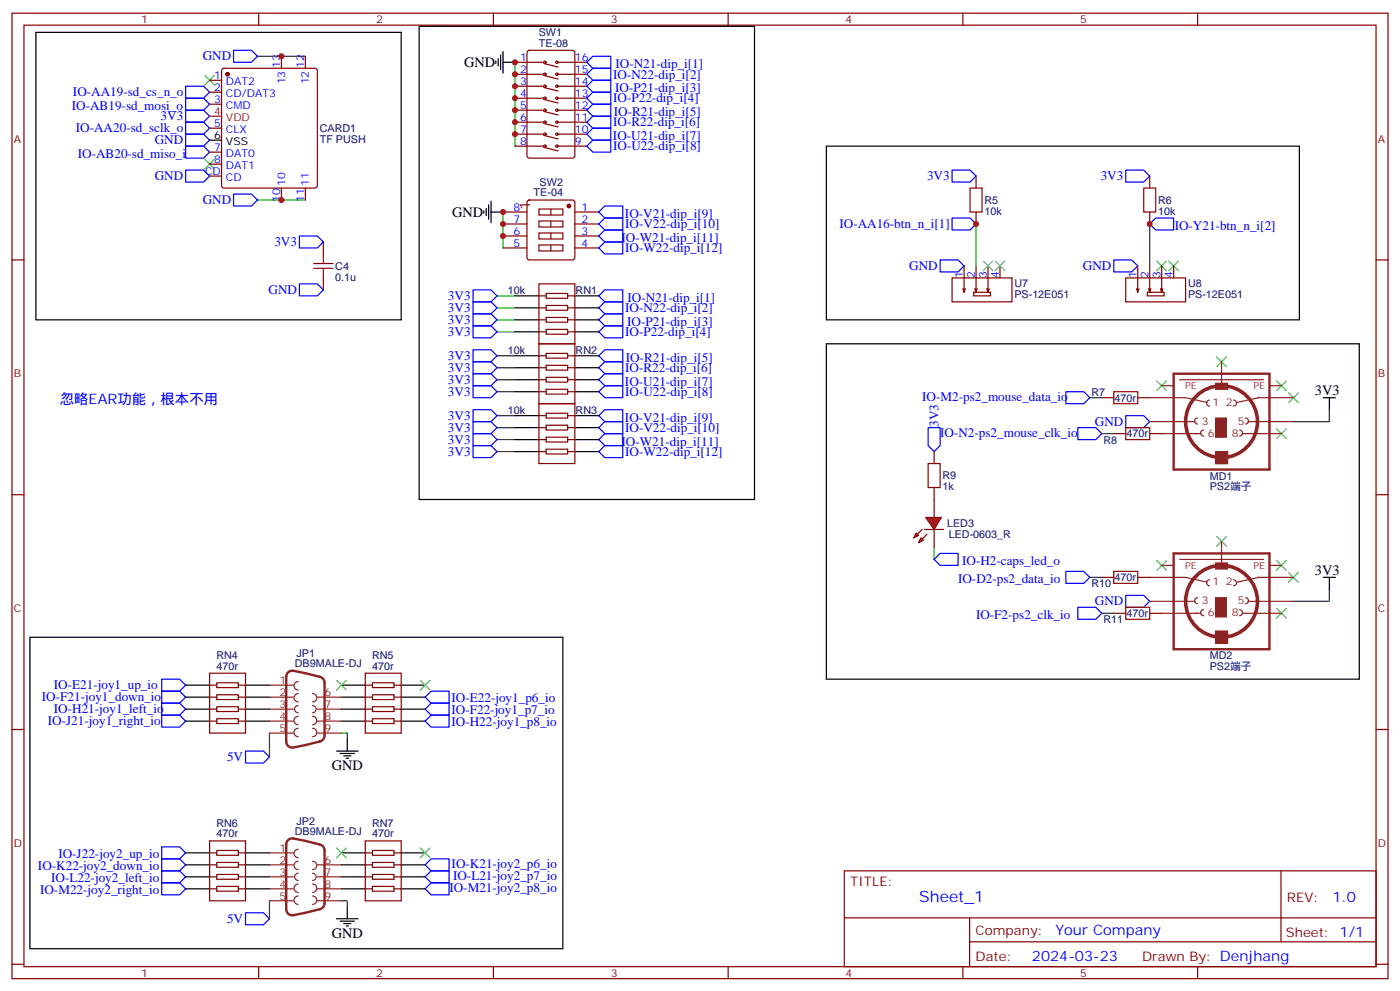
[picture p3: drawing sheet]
<svg xmlns="http://www.w3.org/2000/svg" width="412mm" height="292mm" viewBox="0 0 412 292" stroke-linecap="round" stroke-linejoin="round" font-family="sans-serif">
<g fill="none" stroke="#870000" stroke-width=".35">
<path d="M3.5 3.9h405.4v284.3h-405.4zM7.1 7.4h398.2v277.3h-398.2zM76.2 3.9v3.5M145.3 3.9v3.5M151.7 18.3h8.5M155.5 15l.4-.2h12.7l.7 .4v30.7l-.4 .6-13 .1-.6-.5-.1-30.6zM160.2 18.7l4.2 1.1M164.4 18.3h8.5M214.5 3.9v3.5M283.6 3.9v3.5M352.8 3.9v3.5M151.7 21.9h8.5"/>
<path d="M151.7 25.4h8.5M151.7 28.9h8.5M151.7 32.5h8.5M151.7 36h8.5M151.7 39.5h8.5M160.2 39.9l4.2 1M160.2 36.3l4.2 1.1M160.2 32.8l4.2 1.1M160.2 29.3l4.2 1M160.2 25.8l4.2 1M160.2 22.2l4.2 1.1M164.4 21.9h8.5"/>
<path d="M164.4 25.4h8.5M164.4 28.9h8.5M164.4 32.5h8.5M164.4 36h8.5M164.4 39.5h8.5M151.7 43h8.5M155.5 59.1l.4-.2h12.7l.5 .2 .2 .5v16.2l-.2 .5-.5 .3h-12.7l-.5-.3-.2-.5v-16.2zM160.2 43.4l4.2 1.1M164.4 43h8.5M287.5 51.9v3.5M338.7 51.9v3.5M3.5 76.6h3.6"/>
<path d="M148.2 62.4h7M148.2 66h7M148.2 69.5h7M148.2 73h7M158.7 61.6h7.1v1.7h-7.1zM158.7 72.1h7.1v1.8h-7.1zM158.7 68.6h7.1v1.8h-7.1zM158.7 65.1h7.1v1.8h-7.1zM162.3 61.6v1.7M162.3 65.1v1.8M162.3 68.6v1.8M162.3 72.1v1.8"/>
<path d="M169.3 62.4h7.1M169.3 66h7.1M169.3 69.5h7.1M169.3 73h7.1M284 78.3v7.8l-.4-1.1M287.5 78.3v7.8l-.3-1.1M287.5 62.4v3.6M291 78.3v7.8l-.3-1.1M294.6 78.3v3.5M335.1 78.3v7.8l-.3-1.1M338.7 78.3v7.8l-.4-1.1M338.7 62.4v3.6"/>
<path d="M342.2 78.3v7.8l-.4-1.1M345.7 78.3v3.5M405.3 76.6h3.6M280.5 81.8h17.6v7.1h-17.6zM284.3 85l-.3 1.1M286.8 86.1h4.9v1h-4.9zM287.9 85l-.4 1.1M291.4 85l-.4 1.1M331.6 81.8h17.6v7.1h-17.6zM335.5 85l-.4 1.1M338 86.1h4.9v1h-4.9zM339 85l-.3 1.1"/>
<path d="M342.5 85l-.3 1.1M275.2 133v3.5M3.5 145.7h3.6M275.2 143.6v3.5M405.3 145.7h3.6M3.5 214.8h3.6M405.3 214.8h3.6M248.7 256.5h156.6v28.2h-156.6zM377.3 256.5v20.9M248.7 270.3h156.5M285.6 277.4h119.6M285.6 270.3v14.1"/>
<path d="M3.5 284h3.6M76.2 284.7v3.5M145.3 284.7v3.5M214.5 284.7v3.5M283.6 284.7v3.5M352.8 284.7v3.5M405.3 284h3.6"/>
<circle cx="160.5" cy="18.3" r=".35"/>
<circle cx="164" cy="18.3" r=".35"/>
<circle cx="160.5" cy="39.5" r=".35"/>
<circle cx="160.5" cy="36" r=".35"/>
<circle cx="160.5" cy="32.5" r=".35"/>
<circle cx="160.5" cy="21.9" r=".35"/>
<circle cx="160.5" cy="25.4" r=".35"/>
<circle cx="160.5" cy="28.9" r=".35"/>
<circle cx="164" cy="32.5" r=".35"/>
<circle cx="164" cy="39.5" r=".35"/>
<circle cx="164" cy="25.4" r=".35"/>
<circle cx="164" cy="21.9" r=".35"/>
<circle cx="164" cy="28.9" r=".35"/>
<circle cx="164" cy="36" r=".35"/>
<circle cx="160.5" cy="43" r=".35"/>
<circle cx="164" cy="43" r=".35"/>
</g>
<g fill="none" stroke="#00f" stroke-width=".35">
<path d="M68.8 14.8h5.3l1.7 1.8-1.7 1.7h-5.3zM174.6 16.6h5.3v3.5h-5.3l-1.7-1.8zM54.7 28.9h5.3l1.7 1.8-1.7 1.8h-5.3zM54.7 36h5.3l1.7 1.7-1.7 1.8h-5.3zM54.7 25.4h5.3l1.7 1.8-1.7 1.7h-5.3zM54.7 39.5h5.3l1.7 1.8-1.7 1.7h-5.3zM54.7 32.5h5.3l1.7 1.7-1.7 1.8h-5.3zM172.9 36l1.7-1.8h5.3v3.5h-5.3zM174.6 20.1h5.3v3.5h-5.3l-1.7-1.7zM174.6 23.6h5.3v3.6h-5.3l-1.7-1.8zM174.6 27.2h5.3v3.5h-5.3l-1.7-1.8zM174.6 30.7h5.3v3.5h-5.3l-1.7-1.7z"/>
<path d="M174.6 37.7h5.3v3.6h-5.3l-1.7-1.8zM54.7 50.1h5.3l1.7 1.8-1.7 1.7h-5.3zM54.7 43h5.3l1.7 1.8-1.7 1.8h-5.3zM68.8 57.2h5.3l1.7 1.7-1.7 1.8h-5.3zM174.6 41.3h5.3v3.5h-5.3l-1.7-1.8zM280.5 50.1h5.3l1.7 1.8-1.7 1.7h-5.3zM331.6 50.1h5.3l1.8 1.8-1.8 1.7h-5.3zM178.2 64.2h5.2v3.5h-5.2l-1.8-1.7zM178.2 71.3h5.2v3.5h-5.2l-1.8-1.8zM178.2 60.7h5.2v3.5h-5.2l-1.8-1.8zM178.2 67.7h5.2v3.6h-5.2l-1.8-1.8zM276.9 76.6h5.3l1.8 1.7-1.8 1.8h-5.3z"/>
<path d="M280.5 64.2h5.3l1.7 1.8-1.7 1.7h-5.3zM328.1 76.6h5.3l1.7 1.7-1.7 1.8h-5.3zM338.7 66l1.7-1.8h5.3v3.5h-5.3zM139.3 85.4h5.3l1.8 1.7-1.8 1.8h-5.3zM139.3 88.9h5.3l1.8 1.8-1.8 1.7h-5.3zM139.3 96h5.3l1.8 1.7-1.8 1.8h-5.3zM139.3 92.4h5.3l1.8 1.8-1.8 1.8h-5.3zM178.2 85.4h5.2v3.5h-5.2l-1.8-1.8zM178.2 88.9h5.2v3.5h-5.2l-1.8-1.7zM178.2 92.4h5.2v3.6h-5.2l-1.8-1.8zM178.2 96h5.2v3.5h-5.2l-1.8-1.8zM139.3 106.5h5.3l1.8 1.8-1.8 1.8h-5.3z"/>
<path d="M139.3 103h5.3l1.8 1.8-1.8 1.7h-5.3zM139.3 113.6h5.3l1.8 1.8-1.8 1.7h-5.3zM139.3 110.1h5.3l1.8 1.7-1.8 1.8h-5.3zM178.2 103h5.2v3.5h-5.2l-1.8-1.7zM178.2 106.5h5.2v3.6h-5.2l-1.8-1.8zM178.2 110.1h5.2v3.5h-5.2l-1.8-1.8zM178.2 113.6h5.2v3.5h-5.2l-1.8-1.7zM139.3 124.2h5.3l1.8 1.7-1.8 1.8h-5.3zM139.3 120.7h5.3l1.8 1.7-1.8 1.8h-5.3zM139.3 131.2h5.3l1.8 1.8-1.8 1.8h-5.3zM139.3 127.7h5.3l1.8 1.8-1.8 1.7h-5.3zM178.2 120.7h5.2v3.5h-5.2l-1.8-1.8z"/>
<path d="M178.2 124.2h5.2v3.5h-5.2l-1.8-1.8zM178.2 127.7h5.2v3.5h-5.2l-1.8-1.7zM178.2 131.2h5.2v3.6h-5.2l-1.8-1.8zM273.4 125.9h3.5v5.3l-1.7 1.8-1.8-1.8zM47.6 200h5.3l1.8 1.8-1.8 1.8h-5.3zM47.6 203.6h5.3l1.8 1.7-1.8 1.8h-5.3zM47.6 210.6h5.3l1.8 1.8-1.8 1.7h-5.3zM47.6 207.1h5.3l1.8 1.7-1.8 1.8h-5.3zM125.2 205.3l1.8-1.7h5.3v3.5h-5.3zM125.2 208.8l1.8-1.7h5.3v3.5h-5.3zM125.2 212.4l1.8-1.8h5.3v3.5h-5.3zM72.3 221.2h5.3l1.8 1.8-1.8 1.7h-5.3z"/>
<path d="M72.3 268.8h5.3l1.8 1.8-1.8 1.7h-5.3z"/>
</g>
<path d="M60.3 22.2l2.8 2.8M63.1 22.2l-2.8 2.8M60.3 46.9l2.8 2.8M63.1 46.9l-2.8 2.8M289.6 76.9l2.9 2.8M292.5 76.9l-2.9 2.8M293.2 76.9l2.8 2.8M296 76.9l-2.8 2.8M340.8 76.9l2.8 2.8M343.6 76.9l-2.8 2.8M344.3 76.9l2.8 2.8M347.1 76.9l-2.8 2.8" fill="none" stroke="#3c3" stroke-width=".35"/>
<g fill="none" stroke="#008700" stroke-width=".35">
<path d="M75.8 16.6h14.2M151.7 18.3v24.7M75.8 58.9h14.2M148.2 62.4v10.6M287.5 66v12.3M338.7 66v12.3M146.4 87.1h5.3M146.4 90.7h5.3M146.4 97.7h5.3M146.4 94.2h5.3M146.4 108.3h5.3M146.4 104.8h5.3"/>
<path d="M146.4 115.4h5.3M146.4 111.8h5.3M146.4 125.9h5.3M146.4 122.4h5.3M146.4 133h5.3M146.4 129.5h5.3M275.2 161.2v3.5M100.5 215.9h1.8v1.8M100.5 265.3h1.8v1.8"/>
</g>
<g fill="none" stroke="#000" stroke-width=".35">
<path d="M10.6 9.5h107.6v84.7h-107.6zM123.5 7.8h98.7v139.3h-98.7zM146 18v.7M146.8 17.3v2.1M147.5 16.2v4.3M148.2 18.3h3.5M148.2 15.2v6.3M144.6 59.3v6.3M243.4 43h139.4v51.2h-139.4zM142.5 62.1v.7M143.2 61.4v2.1M143.9 60.3v4.3"/>
<path d="M144.6 62.4h3.6M8.8 187.7h157v91.7h-157zM102.3 217.7v3.5M99.1 221.2h6.4M100.2 221.9h4.2M101.2 222.6h2.2M102 223.3h.7M99.1 270.6h6.4M100.2 271.3h4.2M101.2 272h2.2M102 272.7h.7M102.3 267.1v3.5"/>
</g>
<circle cx="167.6" cy="60.7" r=".53" fill="#870000" stroke="#870000" stroke-width=".35"/>
<path d="M285.8 55.4h3.5v7h-3.5zM336.9 55.4h3.5v7h-3.5zM273.4 136.5h3.5v7.1h-3.5z" fill="none" stroke="#a10000" stroke-width=".35"/>
<g fill="none" stroke="#8c2424" stroke-width=".35">
<path d="M79.4 201.8h7M79.4 205.3h7M79.4 208.8h7M79.4 212.4h7M79.4 215.9h7M87.8 204.3a1.23 1.23 0 0 0-1.2 1.2 1.23 1.23 0 0 0 1.2 1.2M87.8 200.7a1.23 1.23 0 0 0-1.2 1.3 1.23 1.23 0 0 0 1.2 1.2M87.8 207.8a1.06 1.06 0 0 0-1 1 1.06 1.06 0 0 0 1 1.1M87.8 211a1.23 1.23 0 0 0-1.2 1.2 1.23 1.23 0 0 0 1.2 1.2M87.8 214.5a1.23 1.23 0 0 0-1.2 1.2 1.23 1.23 0 0 0 1.2 1.3M92.1 204.3a1.23 1.23 0 0 1 1.2 1.2 1.23 1.23 0 0 1-1.2 1.2M92.1 211a1.23 1.23 0 0 1 1.2 1.2 1.23 1.23 0 0 1-1.2 1.2"/>
<path d="M92.1 207.8a1.06 1.06 0 0 1 1 1 1.06 1.06 0 0 1-1 1.1M92.1 214.5a1.23 1.23 0 0 1 1.2 1.2 1.23 1.23 0 0 1-1.2 1.3M93.5 205.3h7M93.5 208.8h7M93.5 212.4h7M93.5 215.9h7M79.4 251.2h7M79.4 254.7h7M79.4 258.2h7M87.8 253.6a1.23 1.23 0 0 0-1.2 1.3 1.23 1.23 0 0 0 1.2 1.2M87.8 250.1a1.23 1.23 0 0 0-1.2 1.3 1.23 1.23 0 0 0 1.2 1.2M87.8 257.2a1.06 1.06 0 0 0-1 1 1.06 1.06 0 0 0 1 1.1"/>
<path d="M92.1 253.6a1.23 1.23 0 0 1 1.2 1.3 1.23 1.23 0 0 1-1.2 1.2M92.1 257.2a1.06 1.06 0 0 1 1 1 1.06 1.06 0 0 1-1 1.1M93.5 254.7h7M93.5 258.2h7M79.4 261.8h7M79.4 265.3h7M87.8 260.3a1.23 1.23 0 0 0-1.2 1.3 1.23 1.23 0 0 0 1.2 1.2M87.8 263.9a1.23 1.23 0 0 0-1.2 1.2 1.23 1.23 0 0 0 1.2 1.2M92.1 260.3a1.23 1.23 0 0 1 1.2 1.3 1.23 1.23 0 0 1-1.2 1.2M92.1 263.9a1.23 1.23 0 0 1 1.2 1.2 1.23 1.23 0 0 1-1.2 1.2M93.5 261.8h7M93.5 265.3h7"/>
</g>
<path d="M84.8 198.1l.8-.5 .6-.1 8 1.8a1.8 1.8 0 0 1 1.4 1.8v15.5a1.8 1.8 0 0 1-1.4 1.8l-7.8 1.7a1.77 1.77 0 0 1-2.1-1.7v-19.1zM84.8 247.4l.8-.4 .6-.1 8 1.8a1.8 1.8 0 0 1 1.4 1.8v15.5a1.8 1.8 0 0 1-1.4 1.8l-7.8 1.7a1.77 1.77 0 0 1-2.1-1.7v-19.1z" fill="none" stroke="#8c2424" stroke-width=".71"/>
<g fill="#f00" stroke="#870000" stroke-width=".35">
<path d="M272.7 152.4h4.6l-2.1 3.5z"/>
<path d="M272.3 155.9h5.7z"/>
</g>
<g fill="#870000" stroke="#870000" stroke-width=".35">
<path d="M271.6 155.9l-1.4 1.4z"/>
<path d="M273 157.3l-1.4 1.5z"/>
</g>
<g fill="#f00" stroke="#870000" stroke-width=".35">
<path d="M269.9 157l.7 .7-1.4 .7z"/>
<path d="M271.3 158.4l.7 .7-1.4 .7z"/>
</g>
<g fill="none" stroke="#870000" stroke-width=".35">
<path d="M82.9 16.6v3.5M90 16.6v3.5M61.7 23.6h3.6M61.7 27.2h3.6M61.7 30.7h3.6M61.7 37.7h3.6M65.5 20.3l.5-.2h26.8l.5 .2 .2 .5v33.9l-.2 .5-.5 .2h-26.8l-.5-.2-.2-.5v-33.9zM61.7 44.8h3.6M61.7 48.3h3.6M61.7 51.9h3.6M82.9 55.4v3.5M90 55.4v3.5"/>
<path d="M95.2 71.3v3.5M95.2 81.8v3.6M158.7 97.7h2.2M158.7 83.6h10.6v52.9h-10.6zM158.7 87.1h2.2M158.7 94.2h2.2M158.7 90.7h2.2M160.9 86.4h6.3v1.4h-6.3zM160.9 90h6.3v1.4h-6.3zM160.9 93.5h6.3v1.4h-6.3zM160.9 97h6.3v1.4h-6.3zM167.2 97.7h2.1"/>
<path d="M167.2 87.1h2.1M167.2 94.2h2.1M167.2 90.7h2.1M158.7 101.2h10.6M158.7 115.4h2.2M158.7 104.8h2.2M158.7 111.8h2.2M158.7 108.3h2.2M158.7 118.9h10.6M160.9 104.1h6.3v1.4h-6.3zM160.9 107.6h6.3v1.4h-6.3zM160.9 111.1h6.3v1.4h-6.3z"/>
<path d="M160.9 114.7h6.3v1.4h-6.3zM167.2 115.4h2.1M167.2 104.8h2.1M167.2 111.8h2.1M167.2 108.3h2.1M324.6 117.1h3.5M335.1 117.1h3.6M158.7 133h2.2M158.7 122.4h2.2M158.7 129.5h2.2M158.7 125.9h2.2M160.9 121.7h6.3v1.4h-6.3z"/>
<path d="M160.9 125.2h6.3v1.4h-6.3zM160.9 128.8h6.3v1.4h-6.3zM160.9 132.3h6.3v1.4h-6.3zM167.2 133h2.1M167.2 122.4h2.1M167.2 129.5h2.1M167.2 125.9h2.1M328.1 127.7h3.5M338.7 127.7h3.5M275.2 147.1v5.3M275.2 155.9v5.3M324.6 170h3.5"/>
<path d="M335.1 170h3.6M61.7 198.3h10.6v17.6h-10.6zM107.6 198.3h10.6v17.6h-10.6zM328.1 180.6h3.5M338.7 180.6h3.5M61.7 201.8h2.2M61.7 212.4h2.2M61.7 205.3h2.2M61.7 208.8h2.2M63.9 211.7h6.3v1.4h-6.3zM63.9 208.1h6.3v1.4h-6.3zM63.9 204.6h6.3v1.4h-6.3z"/>
<path d="M63.9 201.1h6.3v1.4h-6.3zM70.2 201.8h2.1M70.2 212.4h2.1M70.2 205.3h2.1M70.2 208.8h2.1M107.6 201.8h2.1M107.6 212.4h2.1M107.6 205.3h2.1M107.6 208.8h2.1M109.7 211.7h6.4v1.4h-6.4zM109.7 208.1h6.4v1.4h-6.4zM109.7 204.6h6.4v1.4h-6.4z"/>
<path d="M109.7 201.1h6.4v1.4h-6.4zM116.1 201.8h2.1M116.1 212.4h2.1M116.1 205.3h2.1M116.1 208.8h2.1M61.7 247.6h10.6v17.7h-10.6zM61.7 251.2h2.2M61.7 254.7h2.2M61.7 258.2h2.2M63.9 257.5h6.3v1.4h-6.3zM63.9 254h6.3v1.4h-6.3zM63.9 250.5h6.3v1.4h-6.3z"/>
<path d="M70.2 251.2h2.1M70.2 254.7h2.1M70.2 258.2h2.1M107.6 247.6h10.6v17.7h-10.6zM107.6 251.2h2.1M107.6 254.7h2.1M107.6 258.2h2.1M109.7 257.5h6.4v1.4h-6.4zM109.7 254h6.4v1.4h-6.4zM109.7 250.5h6.4v1.4h-6.4zM116.1 251.2h2.1M116.1 254.7h2.1"/>
<path d="M116.1 258.2h2.1M61.7 261.8h2.2M63.9 261.1h6.3v1.4h-6.3zM70.2 261.8h2.1M107.6 261.8h2.1M109.7 261.1h6.4v1.4h-6.4zM116.1 261.8h2.1"/>
</g>
<g fill="none" stroke="#00f" stroke-width=".35">
<path d="M88.2 69.5h5.3l1.7 1.8-1.7 1.7h-5.3zM88.2 83.6h5.3l1.7 1.8-1.7 1.7h-5.3zM314 115.4h5.3l1.7 1.7-1.7 1.8h-5.3zM317.5 125.9h5.3l1.8 1.8-1.8 1.8h-5.3zM331.6 122.4h5.3l1.8 1.8-1.8 1.7h-5.3zM276.9 163h5.3v3.5h-5.3l-1.7-1.8zM314 168.3h5.3l1.7 1.7-1.7 1.8h-5.3zM317.5 178.9h5.3l1.8 1.7-1.8 1.8h-5.3zM331.6 175.3h5.3l1.8 1.8-1.8 1.8h-5.3zM47.6 249.4h5.3l1.8 1.8-1.8 1.7h-5.3zM47.6 252.9h5.3l1.8 1.8-1.8 1.8h-5.3zM47.6 256.5h5.3l1.8 1.7-1.8 1.8h-5.3z"/>
<path d="M47.6 260h5.3l1.8 1.8-1.8 1.7h-5.3zM125.2 258.2l1.8-1.7h5.3v3.5h-5.3zM125.2 254.7l1.8-1.8h5.3v3.6h-5.3zM125.2 261.8l1.8-1.8h5.3v3.5h-5.3z"/>
</g>
<g fill="none" stroke="#3c3" stroke-width=".35">
<path d="M340.8 112.2l2.8 2.8M343.6 112.2l-2.8 2.8M358.4 105.1l2.8 2.9M361.2 105.1l-2.8 2.9M376.1 112.2l2.8 2.8M378.9 112.2l-2.8 2.8M379.6 115.7l2.8 2.8M382.4 115.7l-2.8 2.8M376.1 126.3l2.8 2.8M378.9 126.3l-2.8 2.8M358.4 158l2.8 2.9M361.2 158l-2.8 2.9"/>
<path d="M340.8 165.1l2.8 2.8M343.6 165.1l-2.8 2.8M376.1 165.1l2.8 2.8M376.1 179.2l2.8 2.8M378.9 179.2l-2.8 2.8M378.9 165.1l-2.8 2.8M379.6 168.6l2.8 2.8M382.4 168.6l-2.8 2.8M99.1 200.4l2.9 2.8M102 200.4l-2.9 2.8M123.8 200.4l2.8 2.8M126.6 200.4l-2.8 2.8"/>
<path d="M99.1 249.8l2.9 2.8M102 249.8l-2.9 2.8M123.8 249.8l2.8 2.8M126.6 249.8l-2.8 2.8"/>
</g>
<path d="M321 117.1h3.6M324.6 127.7h3.5M391.6 120.7v3.5h-10.6M321 170h3.6M391.6 173.6v3.5h-10.6M324.6 180.6h3.5M79.4 215.9v7.1M79.4 265.3v5.3" fill="none" stroke="#008700" stroke-width=".35"/>
<g fill="none" stroke="#000" stroke-width=".35">
<path d="M61.7 41.3h3.6M151.7 87.1h7M151.7 90.7h7M151.7 94.2h7M151.7 97.7h7M169.3 87.1h7.1M169.3 90.7h7.1M169.3 94.2h7.1M169.3 97.7h7.1M151.7 104.8h7M151.7 108.3h7M151.7 111.8h7"/>
<path d="M151.7 115.4h7M169.3 104.8h7.1M169.3 108.3h7.1M169.3 111.8h7.1M169.3 115.4h7.1M389.8 117.1h3.5M391.6 117.1v3.6M151.7 122.4h7M151.7 125.9h7M151.7 129.5h7M151.7 133h7M169.3 122.4h7.1"/>
<path d="M169.3 125.9h7.1M169.3 129.5h7.1M169.3 133h7.1M389.8 170h3.5M391.6 170v3.6M54.7 212.4h7M54.7 208.8h7M54.7 205.3h7M54.7 201.8h7M72.3 212.4h7.1M72.3 208.8h7.1M72.3 205.3h7.1"/>
<path d="M72.3 201.8h7.1M100.5 212.4h7.1M100.5 208.8h7.1M100.5 205.3h7.1M100.5 201.8h7.1M118.2 212.4h7M118.2 208.8h7M118.2 205.3h7M118.2 201.8h7M54.7 258.2h7M54.7 254.7h7M54.7 251.2h7"/>
<path d="M72.3 258.2h7.1M72.3 254.7h7.1M72.3 251.2h7.1M100.5 258.2h7.1M100.5 254.7h7.1M100.5 251.2h7.1M118.2 258.2h7M118.2 254.7h7M118.2 251.2h7M54.7 261.8h7M72.3 261.8h7.1M100.5 261.8h7.1"/>
<path d="M118.2 261.8h7"/>
</g>
<path d="M92.4 79h5.7M92.4 77.6h5.7M95.2 74.8v2.8M95.2 79v2.8M328.1 115.4h7v3.5h-7zM331.6 125.9h7.1v3.6h-7.1zM328.1 168.3h7v3.5h-7zM331.6 178.9h7.1v3.5h-7.1z" fill="none" stroke="#a10000" stroke-width=".35"/>
<circle cx="67" cy="21.9" r=".53" fill="#870000" stroke="#870000" stroke-width=".35"/>
<path d="M61.7 34.2h3.6" fill="none" stroke="#f00" stroke-width=".35"/>
<g fill="none" stroke="#8c2424" stroke-width=".35">
<path d="M338.7 117.1h10.5l6.4 1.4M342.2 113.6h3.5M347.5 111.8h24.7M356.3 117.8a.88 .88 0 0 0-.9 .9 .88 .88 0 0 0 .9 .9M359.8 106.5v7.1M363.4 117.8a.88 .88 0 0 1 .8 .9 .88 .88 0 0 1-.8 .9M370.4 117.1h10.6M370.8 117.1l-6.4 1.4M373.9 113.6h3.6M338.7 124.2h13.4M342.2 127.7h11.6M352.8 123.1a.88 .88 0 0 0-.9 .9 .88 .88 0 0 0 .9 .9"/>
<path d="M354.5 126.6a.88 .88 0 0 0-.8 .9 .88 .88 0 0 0 .8 .9M358.1 133h3.5v3.5h-3.5zM365.1 126.6a.88 .88 0 0 1 .9 .9 .88 .88 0 0 1-.9 .9M365.8 127.7h11.7M366.9 123.1a.88 .88 0 0 1 .9 .9 .88 .88 0 0 1-.9 .9M367.6 124.2h13.4M359.8 159.5v7M338.7 177.1h13.4M338.7 170h10.5l6.4 1.4M342.2 166.5h3.5M347.5 164.7h24.7M352.8 176a.88 .88 0 0 0-.9 .9 .88 .88 0 0 0 .9 .9"/>
<path d="M354.5 179.6a.88 .88 0 0 0-.8 .8 .88 .88 0 0 0 .8 .9M356.3 170.7a.88 .88 0 0 0-.9 .9 .88 .88 0 0 0 .9 .9M363.4 170.7a.88 .88 0 0 1 .8 .9 .88 .88 0 0 1-.8 .9M365.1 179.6a.88 .88 0 0 1 .9 .8 .88 .88 0 0 1-.9 .9M366.9 176a.88 .88 0 0 1 .9 .9 .88 .88 0 0 1-.9 .9M367.6 177.1h13.4M370.4 170h10.6M370.8 170l-6.4 1.4M373.9 166.5h3.6M342.2 180.6h11.6M358.1 185.9h3.5v3.5h-3.5zM365.8 180.6h11.7"/>
</g>
<path d="M345.7 110.1h28.2v28.2h-28.2zM345.7 163h28.2v28.2h-28.2z" fill="none" stroke="#8c2424" stroke-width=".71"/>
<g fill="none" stroke="#8c2424" stroke-width="1.1">
<circle cx="359.8" cy="124.2" r="10.6"/>
<circle cx="359.8" cy="177.1" r="10.6"/>
</g>
<g fill="#8c2424" stroke="#8c2424" stroke-width=".35">
<path d="M358.1 185.9h3.5v3.5h-3.5z"/>
<path d="M358.1 165.8h3.5v1.8h-3.5z"/>
<path d="M358.1 176h3.1v5.7h-3.1z"/>
<path d="M358.1 133h3.5v3.5h-3.5z"/>
<path d="M358.1 112.9h3.5v1.8h-3.5z"/>
<path d="M358.1 123.1h3.1v5.7h-3.1z"/>
</g>
<g fill="#c00">
<circle cx="151.7" cy="18.3" r=".88"/>
<circle cx="151.7" cy="39.5" r=".88"/>
<circle cx="151.7" cy="36" r=".88"/>
<circle cx="151.7" cy="32.5" r=".88"/>
<circle cx="151.7" cy="28.9" r=".88"/>
<circle cx="151.7" cy="25.4" r=".88"/>
<circle cx="151.7" cy="21.9" r=".88"/>
<circle cx="148.2" cy="62.4" r=".88"/>
<circle cx="148.2" cy="69.5" r=".88"/>
<circle cx="148.2" cy="66" r=".88"/>
<circle cx="287.5" cy="66" r=".88"/>
<circle cx="338.7" cy="66" r=".88"/>
<circle cx="82.9" cy="16.6" r=".88"/>
<circle cx="82.9" cy="58.9" r=".88"/>
</g>
<path d="M243.4 101.2h157v98.8h-157z" fill="none" stroke="#000" stroke-width=".35"/>
<text font-size="4.6" fill="#00f" x="270.8" y="265.5">Sheet_1</text>
<g font-size="4.2">
<text x="136.7" y="19.7">GND</text>
<text x="133.2" y="63.8">GND</text>
<text x="387.3" y="116.4">3V3</text>
<text x="387.3" y="169.3">3V3</text>
<text x="97.7" y="226.8">GND</text>
<text x="97.7" y="276.2">GND</text>
</g>
<text font-size="4.2" fill="#800" x="156.2" y="61.8" transform="rotate(-90 156.2 61.8)">1</text>
<g font-size="4.2" fill="#00f">
<text x="17.6" y="118.9">忽略EAR功能，根本不用</text>
<text x="392.5" y="265.7">1.0</text>
<text x="310.9" y="275.3">Your Company</text>
<text x="304" y="283.1">2024-03-23</text>
</g>
<g font-size="3.9" fill="#00f">
<text x="59.7" y="17.8">GND</text>
<text x="180.6" y="23.1">IO-N22-dip_i[2]</text>
<text x="181.3" y="20.1">IO-N21-dip_i[1]</text>
<text x="21.5" y="28.4">IO-AA19-sd_cs_n_o</text>
<text x="181.2" y="27.2">IO-P21-dip_i[3]</text>
<text x="21.2" y="32.5">IO-AB19-sd_mosi_o</text>
<text x="47.3" y="35.5">3V3</text>
<text x="180.6" y="30.2">IO-P22-dip_i[4]</text>
<text x="180.8" y="34.2">IO-R21-dip_i[5]</text>
<text x="22.3" y="39">IO-AA20-sd_sclk_o</text>
<text x="180.6" y="41.3">IO-U21-dip_i[7]</text>
<text x="180.6" y="37.2">IO-R22-dip_i[6]</text>
<text x="22.9" y="46.6">IO-AB20-sd_miso_i</text>
<text x="45.6" y="42.5">GND</text>
<text x="180.6" y="44.3">IO-U22-dip_i[8]</text>
<text x="45.6" y="53.1">GND</text>
<text x="273.1" y="53.1">3V3</text>
<text x="324.2" y="53.1">3V3</text>
<text x="59.7" y="60.1">GND</text>
<text x="184.1" y="64.2">IO-V21-dip_i[9]</text>
<text x="183.1" y="71.3">IO-W21-dip_i[11]</text>
<text x="184.1" y="67.2">IO-V22-dip_i[10]</text>
<text x="247.3" y="67.2">IO-AA16-btn_n_i[1]</text>
<text x="346" y="67.7">IO-Y21-btn_n_i[2]</text>
<text x="80.8" y="72.5">3V3</text>
<text x="184.1" y="74.3">IO-W22-dip_i[12]</text>
<text x="267.8" y="79.6">GND</text>
<text x="319" y="79.6">GND</text>
<text x="79.1" y="86.6">GND</text>
<text x="132" y="88.4">3V3</text>
<text x="184.8" y="88.9">IO-N21-dip_i[1]</text>
<text x="132" y="91.9">3V3</text>
<text x="132" y="95.4">3V3</text>
<text x="184.1" y="91.9">IO-N22-dip_i[2]</text>
<text x="184.8" y="96">IO-P21-dip_i[3]</text>
<text x="132" y="99">3V3</text>
<text x="184.1" y="99">IO-P22-dip_i[4]</text>
<text x="132" y="106">3V3</text>
<text x="184.3" y="106.5">IO-R21-dip_i[5]</text>
<text x="132" y="109.6">3V3</text>
<text x="132" y="113.1">3V3</text>
<text x="184.1" y="113.6">IO-U21-dip_i[7]</text>
<text x="184.1" y="109.6">IO-R22-dip_i[6]</text>
<text x="132" y="116.6">3V3</text>
<text x="184.1" y="116.6">IO-U22-dip_i[8]</text>
<text x="271.6" y="118.2">IO-M2-ps2_mouse_data_io</text>
<text x="132" y="123.7">3V3</text>
<text x="184.1" y="124.2">IO-V21-dip_i[9]</text>
<text x="276.4" y="125.6" transform="rotate(-90 276.4 125.6)">3V3</text>
<text x="322.5" y="125.3">GND</text>
<text x="132" y="127.2">3V3</text>
<text x="132" y="130.7">3V3</text>
<text x="183.1" y="131.2">IO-W21-dip_i[11]</text>
<text x="184.1" y="127.2">IO-V22-dip_i[10]</text>
<text x="276.9" y="128.8">IO-N2-ps2_mouse_clk_io</text>
<text x="132" y="134.2">3V3</text>
<text x="184.1" y="134.2">IO-W22-dip_i[12]</text>
<text x="283.4" y="166.5">IO-H2-caps_led_o</text>
<text x="282.2" y="171.8">IO-D2-ps2_data_io</text>
<text x="322.5" y="178.3">GND</text>
<text x="287.5" y="182.4">IO-F2-ps2_clk_io</text>
<text x="15.9" y="202.8">IO-E21-joy1_up_io</text>
<text x="12.3" y="206.4">IO-F21-joy1_down_io</text>
<text x="15.9" y="209.9">IO-H21-joy1_left_io</text>
<text x="133" y="206.9">IO-E22-joy1_p6_io</text>
<text x="14.1" y="213.4">IO-J21-joy1_right_io</text>
<text x="133" y="210.4">IO-F22-joy1_p7_io</text>
<text x="133" y="213.9">IO-H22-joy1_p8_io</text>
<text x="66.9" y="224.2">5V</text>
<text x="11.2" y="256.3">IO-K22-joy2_down_io</text>
<text x="17.2" y="252.7">IO-J22-joy2_up_io</text>
<text x="133" y="255.8">IO-K21-joy2_p6_io</text>
<text x="11.8" y="263.3">IO-M22-joy2_right_io</text>
<text x="15.1" y="259.8">IO-L22-joy2_left_io</text>
<text x="132.4" y="262.8">IO-M21-joy2_p8_io</text>
<text x="133.5" y="259.3">IO-L21-joy2_p7_io</text>
<text x="66.9" y="271.8">5V</text>
</g>
<g font-size="3.9" fill="#800">
<text x="250.5" y="261.1">TITLE:</text>
<text x="379.1" y="265.7">REV:</text>
<text x="287.4" y="275.3">Company:</text>
<text x="378.7" y="275.9">Sheet: 1/1</text>
<text x="287.4" y="282.9">Date:</text>
<text x="336.4" y="283">Drawn By: Denjhang</text>
</g>
<g font-size="3.2" fill="#800">
<text x="41.6" y="6.9">1</text>
<text x="110.8" y="6.9">2</text>
<text x="179.9" y="6.9">3</text>
<text x="249.1" y="6.9">4</text>
<text x="318.2" y="6.9">5</text>
<text x="4.1" y="42">A</text>
<text x="405.9" y="42">A</text>
<text x="4.1" y="111.1">B</text>
<text x="405.9" y="111.1">B</text>
<text x="4.1" y="180.3">C</text>
<text x="405.9" y="180.3">C</text>
<text x="4.1" y="249.4">D</text>
<text x="405.9" y="249.4">D</text>
<text x="41.6" y="287.7">1</text>
<text x="110.8" y="287.7">2</text>
<text x="179.9" y="287.7">3</text>
<text x="249.1" y="287.7">4</text>
<text x="318.2" y="287.7">5</text>
</g>
<g font-size="3.2" fill="#000080">
<text x="158.7" y="10.5">SW1</text>
<text x="158.7" y="13.8">TE-08</text>
<text x="94.2" y="38.9">CARD1</text>
<text x="94.2" y="42">TF PUSH</text>
<text x="157.2" y="57.9">TE-04</text>
<text x="159" y="54.6">SW2</text>
<text x="290" y="63.2">10k</text>
<text x="290" y="60.1">R5</text>
<text x="341.1" y="63.2">10k</text>
<text x="341.1" y="60.1">R6</text>
<text x="98.8" y="82.6">0.1u</text>
<text x="98.8" y="79.4">C4</text>
<text x="149.6" y="86.5">10k</text>
<text x="169.6" y="86.5">RN1</text>
<text x="298.8" y="87.6">PS-12E051</text>
<text x="298.8" y="84.5">U7</text>
<text x="350" y="87.6">PS-12E051</text>
<text x="350" y="84.5">U8</text>
<text x="149.6" y="104.1">10k</text>
<text x="169.6" y="104.1">RN2</text>
<text x="321.5" y="116.5">R7</text>
<text x="328.3" y="118.3">470r</text>
<text x="149.6" y="121.8">10k</text>
<text x="169.6" y="121.8">RN3</text>
<text x="325.1" y="130.6">R8</text>
<text x="331.8" y="128.8">470r</text>
<text x="277.6" y="141.1">R9</text>
<text x="356.4" y="141.3">MD1</text>
<text x="277.6" y="144.3">1k</text>
<text x="356.4" y="144.4">PS2端子</text>
<text x="279" y="155.2">LED3</text>
<text x="279.5" y="158.4">LED-0603_R</text>
<text x="321.5" y="172.9">R10</text>
<text x="328.3" y="171.2">470r</text>
<text x="325.1" y="183.5">R11</text>
<text x="331.8" y="181.8">470r</text>
<text x="63.7" y="197.2">470r</text>
<text x="63.7" y="194">RN4</text>
<text x="86.9" y="196.5">DB9MALE-DJ</text>
<text x="87.3" y="193.5">JP1</text>
<text x="109.6" y="197.2">470r</text>
<text x="109.6" y="194">RN5</text>
<text x="356.4" y="197.3">PS2端子</text>
<text x="356.4" y="194.2">MD2</text>
<text x="63.7" y="243.4">RN6</text>
<text x="86.9" y="245.9">DB9MALE-DJ</text>
<text x="87.3" y="242.9">JP2</text>
<text x="109.6" y="243.4">RN7</text>
<text x="63.7" y="246.6">470r</text>
<text x="109.6" y="246.6">470r</text>
</g>
<g font-size="3.2" fill="#00f">
<text x="153.2" y="18">1</text>
<text x="169.3" y="18">16</text>
<text x="63.1" y="23.3">1</text>
<text x="82.5" y="20.1" transform="rotate(-90 82.5 20.1)">13</text>
<text x="89.6" y="20.1" transform="rotate(-90 89.6 20.1)">12</text>
<text x="153.2" y="21.5">2</text>
<text x="169.3" y="21.5">15</text>
<text x="63.1" y="26.8">2</text>
<text x="66.6" y="25">DAT2</text>
<text x="66.6" y="28.6">CD/DAT3</text>
<text x="84" y="24.8" transform="rotate(-90 84 24.8)">13</text>
<text x="91" y="24.8" transform="rotate(-90 91 24.8)">12</text>
<text x="153.2" y="28.6">4</text>
<text x="153.2" y="25">3</text>
<text x="169.3" y="25">14</text>
<text x="169.3" y="28.6">13</text>
<text x="63.1" y="30.3">3</text>
<text x="66.6" y="32.1">CMD</text>
<text x="153.2" y="35.6">6</text>
<text x="153.2" y="32.1">5</text>
<text x="169.3" y="32.1">12</text>
<text x="169.3" y="35.6">11</text>
<text x="63.1" y="37.4">5</text>
<text x="66.6" y="39.2">CLX</text>
<text x="153.2" y="39.2">7</text>
<text x="169.3" y="39.2">10</text>
<text x="63.1" y="44.5">7</text>
<text x="63.1" y="48">8</text>
<text x="66.6" y="46.2">DAT0</text>
<text x="153.2" y="42.7">8</text>
<text x="169.3" y="42.7">9</text>
<text x="60.4" y="51.5">CD</text>
<text x="66.6" y="49.7">DAT1</text>
<text x="66.6" y="53.3">CD</text>
<text x="82.5" y="59.4" transform="rotate(-90 82.5 59.4)">10</text>
<text x="84" y="54.7" transform="rotate(-90 84 54.7)">10</text>
<text x="89.6" y="59.4" transform="rotate(-90 89.6 59.4)">11</text>
<text x="91" y="54.7" transform="rotate(-90 91 54.7)">11</text>
<text x="151.3" y="62.1">8</text>
<text x="151.3" y="65.6">7</text>
<text x="171.3" y="65.6">2</text>
<text x="171.3" y="62.1">1</text>
<text x="151.3" y="69.1">6</text>
<text x="171.3" y="69.1">3</text>
<text x="151.3" y="72.7">5</text>
<text x="171.3" y="72.7">4</text>
<text x="283.6" y="81.8" transform="rotate(-90 283.6 81.8)">1</text>
<text x="287.2" y="81.8" transform="rotate(-90 287.2 81.8)">2</text>
<text x="290.7" y="81.8" transform="rotate(-90 290.7 81.8)">3</text>
<text x="294.2" y="81.8" transform="rotate(-90 294.2 81.8)">4</text>
<text x="334.8" y="81.8" transform="rotate(-90 334.8 81.8)">1</text>
<text x="338.3" y="81.8" transform="rotate(-90 338.3 81.8)">2</text>
<text x="341.8" y="81.8" transform="rotate(-90 341.8 81.8)">3</text>
<text x="345.4" y="81.8" transform="rotate(-90 345.4 81.8)">4</text>
</g>
<g font-size="3.2" fill="#f00">
<text x="63.1" y="33.9">4</text>
<text x="66.6" y="35.6">VDD</text>
</g>
<g font-size="3.2">
<text x="63.1" y="40.9">6</text>
<text x="66.6" y="42.7">VSS</text>
</g>
<g font-size="3.2" fill="#8d2323">
<text x="357.2" y="119.4">1</text>
<text x="361.1" y="119.4">2</text>
<text x="354" y="125.1">3</text>
<text x="364.6" y="125.1">5</text>
<text x="355.8" y="128.6">6</text>
<text x="362.9" y="128.6">8</text>
<text x="357.2" y="172.4">1</text>
<text x="361.1" y="172.4">2</text>
<text x="354" y="178">3</text>
<text x="364.6" y="178">5</text>
<text x="355.8" y="181.5">6</text>
<text x="362.9" y="181.5">8</text>
<text x="82.3" y="201.4">1</text>
<text x="82.3" y="205">2</text>
<text x="82.3" y="208.5">3</text>
<text x="95.6" y="205">6</text>
<text x="95.6" y="208.5">7</text>
<text x="82.3" y="212">4</text>
<text x="82.3" y="215.5">5</text>
<text x="95.6" y="212">8</text>
<text x="95.6" y="215.5">9</text>
<text x="82.3" y="250.8">1</text>
<text x="82.3" y="254.4">2</text>
<text x="82.3" y="257.9">3</text>
<text x="95.6" y="254.4">6</text>
<text x="95.6" y="257.9">7</text>
<text x="82.3" y="261.4">4</text>
<text x="95.6" y="261.4">8</text>
<text x="82.3" y="264.9">5</text>
<text x="95.6" y="264.9">9</text>
</g>
<g font-size="2.8" fill="#8d2323">
<text x="349.1" y="114.6">PE</text>
<text x="369.2" y="114.6">PE</text>
<text x="349.1" y="167.5">PE</text>
<text x="369.2" y="167.5">PE</text>
</g>
</svg>
